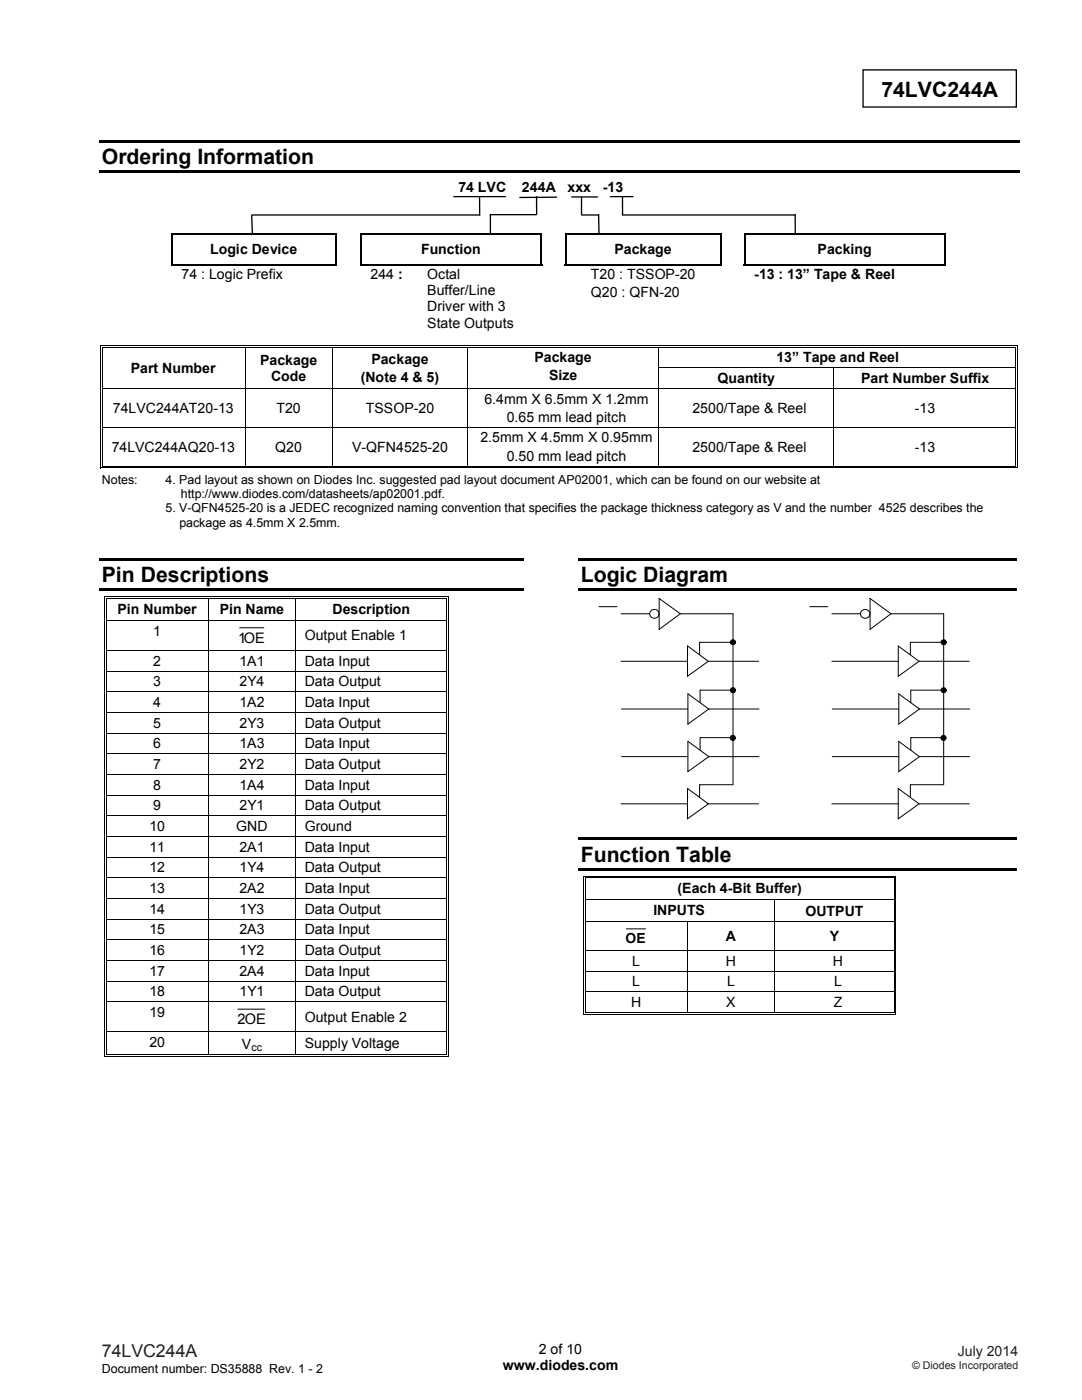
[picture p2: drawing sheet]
<svg xmlns="http://www.w3.org/2000/svg" width="216mm" height="279mm" viewBox="0 0 216 279" stroke-linecap="round" stroke-linejoin="round" font-family="sans-serif">
<g fill="none" stroke="#000" stroke-width=".26">
<path d="M172.2 13.9h30.6v7.5h-30.6zM90.6 39.2h10.3M95.7 39.5v3.4M107.1 39.2v3.5M111.1 39.3l-7.4 .1M114.1 39.3h5.1M116 39.4v3.4M121.8 39.2h4.5M124.2 39.2v3.6M50.2 43.1l.2 3.6M50.2 42.9h45.5M97.8 42.8h9.2"/>
<path d="M97.9 42.8v4M116.1 42.9h3.3M119.4 42.8l.1 3.8M124.2 42.9h34.5M158.7 42.8v3.9"/>
</g>
<g fill="#000">
<path d="M19.8 27.9h183.7v.5h-183.7zM19.8 34h183.7v.5h-183.7zM34.2 46.5h.3v.4h-.3zM34.2 52.7h.3v.3h-.3zM66.8 46.5h.4v.4h-.4zM66.8 52.7h.4v.3h-.4zM71.9 46.5h.3v.4h-.3zM71.9 52.7h.3v.3h-.3zM107.8 46.5h.4v.4h-.4zM107.8 52.7h.4v.3h-.4zM112.7 46.5h.4v.4h-.4zM112.7 52.7h.4v.3h-.4z"/>
<path d="M143.7 46.5h.4v.4h-.4zM143.7 52.7h.4v.3h-.4zM148.4 46.5h.4v.4h-.4zM148.4 52.7h.4v.3h-.4zM188.4 46.5h.4v.4h-.4zM188.4 52.7h.4v.3h-.4zM20.1 68.9h.1v.5h-.1zM20.1 68.9h.5v.1h-.5zM20.1 73.3h.1v.2h-.1zM20.1 77.5h.1v.1h-.1zM20.4 69.2h.2v.2h-.2zM20.4 73.3h.2v.2h-.2z"/>
<path d="M20.4 77.5h.2v.1h-.2zM48.8 69.4h.2zM48.8 68.9h.5v.1h-.5zM48.8 69.2h.5v.2h-.5zM48.8 73.3h.2v.2h-.2zM66.3 69.4h.1zM66.3 68.9h.5v.1h-.5zM66.3 69.2h.5v.2h-.5zM66.3 73.3h.1v.2h-.1zM93.3 69.4h.1zM93.3 68.9h.5v.1h-.5zM93.3 69.2h.5v.2h-.5z"/>
<path d="M93.3 73.3h.1v.2h-.1zM131.4 69.4h.1zM131.4 68.9h.5v.1h-.5zM131.4 69.2h.5v.2h-.5zM202.6 68.9h.5v.1h-.5zM202.6 69.2h.2v.2h-.2zM202.6 73.3h.2v.2h-.2zM202.6 77.5h.2v.1h-.2zM203 68.9h.1v.5h-.1zM203 73.3h.1v.2h-.1zM203 77.5h.1v.1h-.1zM20.1 85.2h.1v.2h-.1z"/>
<path d="M20.1 93.3h.5v.2h-.5zM20.4 85.2h.2v.2h-.2zM20.4 92.9h.2v.2h-.2zM48.8 92.9h.5v.2h-.5zM66.3 92.9h.5v.2h-.5zM93.3 92.9h.5v.2h-.5zM131.4 92.9h.5v.2h-.5zM166.3 92.9h.5v.2h-.5zM202.6 85.2h.2v.2h-.2zM202.6 93.3h.5v.2h-.5zM202.6 92.9h.2v.2h-.2zM203 85.2h.1v.2h-.1z"/>
<path d="M203 92.9h.1v.6h-.1zM19.8 111.3h84.7v.6h-84.7zM19.8 117.4h84.7v.6h-84.7zM20.8 119h.2v.5h-.2zM20.8 119h.5v.2h-.5zM21.2 119.4h.1v.1h-.1zM41.6 119.5h.1zM41.6 119h.5v.2h-.5zM41.6 119.4h.5v.1h-.5zM58.8 119.5h.2zM58.8 119h.5v.2h-.5zM58.8 119.4h.5v.1h-.5z"/>
<path d="M89.1 119h.5v.2h-.5zM89.1 119.4h.2v.1h-.2zM89.4 119h.2v.5h-.2zM115.4 111.3h87.5v.6h-87.5zM115.4 117.4h87.5v.6h-87.5zM20.8 123.7h.2v.2h-.2zM20.8 129.7h.2v.2h-.2zM20.8 133.8h.2v.2h-.2zM20.8 138h.2v.1h-.2zM21.2 123.7h.1v.2h-.1zM21.2 129.7h.1v.2h-.1zM21.2 133.8h.1v.2h-.1z"/>
<path d="M21.2 138h.1v.1h-.1zM89.1 123.7h.2v.2h-.2zM89.1 129.7h.2v.2h-.2zM89.1 133.8h.2v.2h-.2zM89.1 138h.2v.1h-.2zM89.4 123.7h.2v.2h-.2zM89.4 129.7h.2v.2h-.2zM89.4 133.8h.2v.2h-.2zM89.4 138h.2v.1h-.2zM20.8 142.1h.2v.2h-.2zM20.8 146.2h.2v.2h-.2zM20.8 150.3h.2v.2h-.2z"/>
<path d="M20.8 154.5h.2v.1h-.2zM20.8 158.6h.2v.2h-.2zM21.2 142.1h.1v.2h-.1zM21.2 146.2h.1v.2h-.1zM21.2 150.3h.1v.2h-.1zM21.2 154.5h.1v.1h-.1zM21.2 158.6h.1v.2h-.1zM89.1 142.1h.2v.2h-.2zM89.1 146.2h.2v.2h-.2zM89.1 150.3h.2v.2h-.2zM89.1 154.5h.2v.1h-.2zM89.1 158.6h.2v.2h-.2z"/>
<path d="M89.4 142.1h.2v.2h-.2zM89.4 146.2h.2v.2h-.2zM89.4 150.3h.2v.2h-.2zM89.4 154.5h.2v.1h-.2zM89.4 158.6h.2v.2h-.2zM20.8 162.7h.2v.2h-.2zM20.8 166.9h.2v.1h-.2zM20.8 171h.2v.2h-.2zM20.8 175.1h.2v.2h-.2zM20.8 179.2h.2v.2h-.2zM21.2 162.7h.1v.2h-.1zM21.2 166.9h.1v.1h-.1z"/>
<path d="M21.2 171h.1v.2h-.1zM21.2 175.1h.1v.2h-.1zM21.2 179.2h.1v.2h-.1zM89.1 162.7h.2v.2h-.2zM89.1 166.9h.2v.1h-.2zM89.1 171h.2v.2h-.2zM89.1 175.1h.2v.2h-.2zM89.1 179.2h.2v.2h-.2zM89.4 162.7h.2v.2h-.2zM89.4 166.9h.2v.1h-.2zM89.4 171h.2v.2h-.2zM89.4 175.1h.2v.2h-.2z"/>
<path d="M89.4 179.2h.2v.2h-.2zM115.4 167.1h87.5v.5h-87.5zM115.4 173.2h87.5v.5h-87.5zM116.4 174.8h.2v.5h-.2zM116.4 174.8h.5v.1h-.5zM116.4 179.5h.2v.2h-.2zM116.7 175.1h.2v.2h-.2zM116.7 179.5h.2v.2h-.2zM178.3 174.8h.5v.1h-.5zM178.3 175.1h.2v.2h-.2zM178.3 179.5h.2v.2h-.2zM178.6 174.8h.2v.5h-.2z"/>
<path d="M178.6 179.5h.2v.2h-.2zM20.8 183.4h.2v.1h-.2zM20.8 187.5h.2v.2h-.2zM20.8 191.6h.2v.2h-.2zM20.8 195.7h.2v.2h-.2zM21.2 183.4h.1v.1h-.1zM21.2 187.5h.1v.2h-.1zM21.2 191.6h.1v.2h-.1zM21.2 195.7h.1v.2h-.1zM89.1 183.4h.2v.1h-.2zM89.1 187.5h.2v.2h-.2zM89.1 191.6h.2v.2h-.2z"/>
<path d="M89.1 195.7h.2v.2h-.2zM89.4 183.4h.2v.1h-.2zM89.4 187.5h.2v.2h-.2zM89.4 191.6h.2v.2h-.2zM89.4 195.7h.2v.2h-.2zM116.4 183.9h.2v.1h-.2zM116.4 189.6h.2v.2h-.2zM116.4 193.7h.2v.2h-.2zM116.4 197.9h.2v.1h-.2zM116.7 183.9h.2v.1h-.2zM116.7 189.6h.2v.2h-.2zM116.7 193.7h.2v.2h-.2z"/>
<path d="M116.7 197.9h.2v.1h-.2zM178.3 183.9h.2v.1h-.2zM178.3 189.6h.2v.2h-.2zM178.3 193.7h.2v.2h-.2zM178.3 197.9h.2v.1h-.2zM178.6 183.9h.2v.1h-.2zM178.6 189.6h.2v.2h-.2zM178.6 193.7h.2v.2h-.2zM178.6 197.9h.2v.1h-.2zM20.8 199.9h.2v.1h-.2zM20.8 205.8h.2v.2h-.2zM20.8 210.7h.5v.2h-.5z"/>
<path d="M21.2 199.9h.1v.1h-.1zM21.2 205.8h.1v.2h-.1zM21.2 210.4h.1v.1h-.1zM41.6 210.4h.5v.1h-.5zM58.8 210.4h.5v.1h-.5zM89.1 199.9h.2v.1h-.2zM89.1 205.8h.2v.2h-.2zM89.1 210.7h.5v.2h-.5zM89.1 210.4h.2v.1h-.2zM89.4 199.9h.2v.1h-.2zM89.4 205.8h.2v.2h-.2zM89.4 210.4h.2v.5h-.2z"/>
<path d="M116.4 202.4h.5v.1h-.5zM116.7 202h.2v.2h-.2zM137.1 202h.5v.2h-.5zM154.4 202h.5v.2h-.5zM178.3 202.4h.5v.1h-.5zM178.3 202h.2v.2h-.2zM178.6 202h.2v.5h-.2z"/>
</g>
<g fill="none" stroke="#000" stroke-width=".34">
<path d="M34.2 46.7h32.6M34.2 52.9h33M34.3 46.9v5.8M67 46.9v5.8M71.9 46.7h35.9M71.9 52.9h36.3M72 46.9v5.8M108 46.9v5.8M112.7 46.7h31M112.7 52.9h31.4M112.9 46.9v5.8M143.9 46.9v5.8"/>
<path d="M148.4 46.7h40M148.4 52.9h40.4M148.6 46.9v5.8M188.6 46.9v5.8"/>
</g>
<g fill="none" stroke="#000" stroke-width=".2">
<path d="M20.2 69.4v3.9M20.2 73.5v4M20.2 77.6v7.6M20.5 69.4v3.9M20.5 73.5v4M20.5 77.6v7.6M20.6 68.9h28.2M20.6 69.3h28.2M20.6 77.6h182M48.9 69.4v3.9M48.9 73.5v4M48.9 77.6v7.6"/>
<path d="M49.3 68.9h17M49.3 69.3h17M66.4 69.4v3.9M66.4 73.5v4M66.4 77.6v7.6M66.8 68.9h26.5M66.8 69.3h26.5M93.3 69.4v3.9M93.3 73.5v4M93.3 77.6v7.6M93.8 68.9h37.6M93.8 69.3h37.6"/>
<path d="M131.4 73.4h71.2M131.4 69.4v3.9M131.4 73.5v4M131.4 77.6v7.6M131.9 68.9h70.7M131.9 69.3h70.7M166.4 73.5v4M166.4 77.6v7.6M202.7 69.4v3.9M202.7 73.5v4M202.7 77.6v7.6M203.1 69.4v3.9"/>
<path d="M203.1 73.5v4M203.1 77.6v7.6M20.2 85.4v8.1M20.5 85.4v7.5M20.6 85.3h182M20.6 93.4h182M20.6 93h28.2M48.9 85.4v7.5M49.3 93h17M66.4 85.4v7.5M66.8 93h26.5M93.3 85.4v7.5"/>
<path d="M93.8 93h37.6M131.4 85.4v7.5M131.9 93h34.4M166.4 85.4v7.5M166.8 93h35.8M202.7 85.4v7.5M203.1 85.4v7.5M20.9 119.5v4.2M21.3 119.5v4.2M21.3 119.1h20.3M21.3 119.4h20.3M41.7 119.5v4.2"/>
<path d="M42.1 119.1h16.7M42.1 119.4h16.7M58.9 119.5v4.2M59.3 119.1h29.8M59.3 119.4h29.8M89.2 119.5v4.2M89.5 119.5v4.2M131.5 119.4l4.2 3.1M131.5 119.4v6.2l4.2-3.1M173.6 119.4l4.2 3.1-4.2 3.1zM20.9 123.9v5.8M20.9 129.9v3.9"/>
<path d="M20.9 134v4M20.9 138.1v4M21.3 123.9v5.8M21.3 129.9v3.9M21.3 134v4M21.3 138.1v4M21.3 123.8h67.8M21.3 129.8h67.8M21.3 133.9h67.8M21.3 138h67.8M41.7 123.9v5.8M41.7 129.9v3.9"/>
<path d="M41.7 134v4M41.7 138.1v4M47.8 125.3h4.8M58.9 123.9v5.8M58.9 129.9v3.9M58.9 134v4M58.9 138.1v4M89.2 123.9v5.8M89.2 129.9v3.9M89.2 134v4M89.2 138.1v4M89.5 123.9v5.8"/>
<path d="M89.5 129.9v3.9M89.5 134v4M89.5 138.1v4M119.5 121.1h3.6M123.9 132h13.3M123.9 122.5h5.7M135.7 122.5h10.6v34.1M137.2 128.9l4.1 3.1-4.1 3zM137.2 138.5l4.2 3-4.2 3M137.3 138.5v6M141.4 132h10M146.1 137.7h-6.4v2.5"/>
<path d="M146.2 128.2h-6.6v2.5M161.6 121.1h3.6M166 132h13.2M166 122.5h5.7M177.8 122.5h10.5v34.1M179.2 128.9l4.2 3.1-4.2 3v-6.1M179.3 138.5l4.2 3M179.3 138.5v6M183.4 132h10M188.2 137.7h-6.5v2.5M188.2 128.2h-6.5v2.5M20.9 142.3v3.9"/>
<path d="M20.9 146.4v3.9M20.9 150.5v4M20.9 154.6v4M20.9 158.8v3.9M21.3 142.3v3.9M21.3 146.4v3.9M21.3 150.5v4M21.3 154.6v4M21.3 158.8v3.9M21.3 142.2h67.8M21.3 146.3h67.8M21.3 150.4h67.8"/>
<path d="M21.3 154.6h67.8M21.3 158.7h67.8M41.7 142.3v3.9M41.7 146.4v3.9M41.7 150.5v4M41.7 154.6v4M41.7 158.8v3.9M58.9 142.3v3.9M58.9 146.4v3.9M58.9 150.5v4M58.9 154.6v4M58.9 158.8v3.9"/>
<path d="M89.2 142.3v3.9M89.2 146.4v3.9M89.2 150.5v4M89.2 154.6v4M89.2 158.8v3.9M89.5 142.3v3.9M89.5 146.4v3.9M89.5 150.5v4M89.5 154.6v4M89.5 158.8v3.9M124 141.5h13.3M124 151h13.3"/>
<path d="M137.2 157.3l4.1 3.1M137.2 157.4v6l4.2-3M137.2 147.9l4.2 3.1-4.2 3M137.3 148v6M141.4 141.5h10M141.4 151h10M146.2 156.6h-6.6v2.5M146.2 147.2h-6.5v2.5M166.1 141.5h13.2M166.1 151h13.2M179.2 157.4l4.2 3-4.2 3v-6M179.3 147.9l4.2 3.1-4.2 3"/>
<path d="M179.3 148v6M183.5 141.5l-4.2 3M183.5 141.5h10M183.5 151h10M188.2 156.6h-6.5v2.5M188.2 147.2h-6.5v2.5M20.9 162.9v4M20.9 167v4M20.9 171.2v3.9M20.9 175.3v3.9M20.9 179.4v4M21.3 162.9v4"/>
<path d="M21.3 167v4M21.3 171.2v3.9M21.3 175.3v3.9M21.3 179.4v4M21.3 162.8h67.8M21.3 166.9h67.8M21.3 171.1h67.8M21.3 175.2h67.8M21.3 179.3h67.8M41.7 162.9v4M41.7 167v4M41.7 171.2v3.9"/>
<path d="M41.7 175.3v3.9M41.7 179.4v4M58.9 162.9v4M58.9 167v4M58.9 171.2v3.9M58.9 175.3v3.9M58.9 179.4v4M89.2 162.9v4M89.2 167v4M89.2 171.2v3.9M89.2 175.3v3.9M89.2 179.4v4"/>
<path d="M89.5 162.9v4M89.5 167v4M89.5 171.2v3.9M89.5 175.3v3.9M89.5 179.4v4M116.5 175.3v4.2M116.5 179.7v4.2M116.8 175.3v4.2M116.8 179.7v4.2M116.9 175.2h61.4M116.9 174.9h61.4M116.9 179.6h61.4"/>
<path d="M123.9 160.4h13.3M141.2 160.4h10.2M154.5 179.7v4.2M166 160.4h13.2M178.4 175.3v4.2M178.4 179.7v4.2M178.7 175.3v4.2M178.7 179.7v4.2M183.4 160.4h10M20.9 183.5v4M20.9 187.7v3.9M20.9 191.8v3.9"/>
<path d="M20.9 195.9v4M21.3 183.5v4M21.3 187.7v3.9M21.3 191.8v3.9M21.3 195.9v4M21.3 183.5h67.8M21.3 187.6h67.8M21.3 191.7h67.8M21.3 195.8h67.8M21.3 200h67.8M41.7 183.5v4M41.7 187.7v3.9"/>
<path d="M41.7 191.8v3.9M41.7 195.9v4M58.9 183.5v4M58.9 187.7v3.9M58.9 191.8v3.9M58.9 195.9v4M89.2 183.5v4M89.2 187.7v3.9M89.2 191.8v3.9M89.2 195.9v4M89.5 183.5v4M89.5 187.7v3.9"/>
<path d="M89.5 191.8v3.9M89.5 195.9v4M116.5 184v5.6M116.5 189.8v3.9M116.5 193.9v4M116.5 198v4.5M116.8 184v5.6M116.8 189.8v3.9M116.8 193.9v4M116.8 198v4M116.9 184h61.4M116.9 189.7h61.4"/>
<path d="M116.9 193.8h61.4M116.9 198h61.4M125 185.4h3.8M137.2 184v5.6M137.2 189.8v3.9M137.2 193.9v4M137.2 198v4M154.5 184v5.6M154.5 189.8v3.9M154.5 193.9v4M154.5 198v4M178.4 184v5.6"/>
<path d="M178.4 189.8v3.9M178.4 193.9v4M178.4 198v4M178.7 184v5.6M178.7 189.8v3.9M178.7 193.9v4M178.7 198v4M20.9 200v5.8M20.9 206v4.9M21.3 200v5.8M21.3 206v4.4M21.3 205.9h67.8"/>
<path d="M21.3 210.8h67.8M21.3 210.5h20.3M41.7 200v5.8M41.7 206v4.4M42.1 210.5h16.7M47.5 201.4h5.4M58.9 200v5.8M58.9 206v4.4M59.3 210.5h29.8M89.2 200v5.8M89.2 206v4.4M89.5 200v5.8"/>
<path d="M89.5 206v4.4M116.9 202.4h61.4M116.9 202.1h20.2M137.6 202.1h16.8M154.9 202.1h23.4"/>
<circle cx="130.6" cy="122.5" r=".9"/>
<circle cx="146.2" cy="137.7" r=".5"/>
<circle cx="146.2" cy="128.2" r=".5"/>
<circle cx="172.6" cy="122.5" r=".91"/>
<circle cx="188.3" cy="128.2" r=".5"/>
<circle cx="188.3" cy="137.8" r=".5"/>
<circle cx="146.2" cy="147.3" r=".51"/>
<circle cx="188.3" cy="147.3" r=".51"/>
</g>
<g fill="#000">
<circle cx="146.2" cy="137.7" r=".5"/>
<circle cx="146.2" cy="128.2" r=".5"/>
<circle cx="188.3" cy="128.2" r=".5"/>
<circle cx="188.3" cy="137.8" r=".5"/>
<circle cx="146.2" cy="147.3" r=".51"/>
<circle cx="188.3" cy="147.3" r=".51"/>
</g>
<g font-size="4.2">
<text x="175.9" y="19.3">74LVC244A</text>
<text x="20.3" y="32.7">Ordering Information</text>
<text x="20.3" y="116.2">Pin Descriptions</text>
<text x="115.9" y="116.2">Logic Diagram</text>
<text x="115.9" y="171.9">Function Table</text>
</g>
<text font-size="3.5" fill="#231f20" x="20.3" y="270.9">74LVC244A</text>
<g font-size="2.9">
<text x="47.5" y="128.3">1OE</text>
<text x="47.4" y="204.4">2OE</text>
</g>
<g font-size="2.8">
<text x="91.5" y="38.4">74 LVC</text>
<text x="104.1" y="38.4">244A</text>
<text x="113.3" y="38.4">xxx</text>
<text x="120.3" y="38.4">-13</text>
<text x="41.9" y="50.8">Logic Device</text>
<text x="84" y="50.8">Function</text>
<text x="122.6" y="50.8">Package</text>
<text x="163.2" y="50.8">Packing</text>
<text x="36.2" y="55.6">74 : Logic Prefix</text>
<text x="73.9" y="55.6">244 :</text>
<text x="85.3" y="55.6">Octal</text>
<text x="85.3" y="58.9">Buffer/Line</text>
<text x="117.9" y="55.6">T20 : TSSOP-20</text>
<text x="117.9" y="59.3">Q20 : QFN-20</text>
<text x="150.5" y="55.6">-13 : 13” Tape &amp; Reel</text>
<text x="85.3" y="62.1">Driver with 3</text>
<text x="85.3" y="65.4">State Outputs</text>
<text x="26.1" y="74.4">Part Number</text>
<text x="51.9" y="72.8">Package</text>
<text x="54.1" y="76">Code</text>
<text x="72" y="76.2">(Note 4 &amp; 5)</text>
<text x="74.1" y="72.6">Package</text>
<text x="106.7" y="72.3">Package</text>
<text x="109.6" y="75.9">Size</text>
<text x="143.2" y="76.5">Quantity</text>
<text x="154.9" y="72.3">13” Tape and Reel</text>
<text x="171.8" y="76.5">Part Number Suffix</text>
<text x="22.5" y="82.4">74LVC244AT20-13</text>
<text x="55.2" y="82.4">T20</text>
<text x="73" y="82.4">TSSOP-20</text>
<text x="96.6" y="80.6">6.4mm X 6.5mm X 1.2mm</text>
<text x="138.2" y="82.4">2500/Tape &amp; Reel</text>
<text x="182.6" y="82.4">-13</text>
<text x="95.9" y="88.3">2.5mm X 4.5mm X 0.95mm</text>
<text x="101.1" y="84.2">0.65 mm lead pitch</text>
<text x="22.3" y="90.1">74LVC244AQ20-13</text>
<text x="54.9" y="90.1">Q20</text>
<text x="70.3" y="90.1">V-QFN4525-20</text>
<text x="101.1" y="91.9">0.50 mm lead pitch</text>
<text x="138.2" y="90.1">2500/Tape &amp; Reel</text>
<text x="182.6" y="90.1">-13</text>
<text x="23.5" y="122.5">Pin Number</text>
<text x="43.9" y="122.6">Pin Name</text>
<text x="66.4" y="122.6">Description</text>
<text x="30.6" y="126.9">1</text>
<text x="60.8" y="127.8">Output Enable 1</text>
<text x="30.6" y="132.8">2</text>
<text x="30.6" y="136.9">3</text>
<text x="47.8" y="132.8">1A1</text>
<text x="47.8" y="136.9">2Y4</text>
<text x="60.8" y="132.8">Data Input</text>
<text x="60.8" y="136.9">Data Output</text>
<text x="30.6" y="141.1">4</text>
<text x="47.8" y="141.1">1A2</text>
<text x="60.8" y="141.1">Data Input</text>
<text x="30.6" y="145.2">5</text>
<text x="30.6" y="149.3">6</text>
<text x="47.8" y="149.3">1A3</text>
<text x="47.8" y="145.2">2Y3</text>
<text x="60.8" y="149.3">Data Input</text>
<text x="60.8" y="145.2">Data Output</text>
<text x="30.6" y="153.5">7</text>
<text x="47.8" y="153.5">2Y2</text>
<text x="60.8" y="153.5">Data Output</text>
<text x="30.6" y="157.6">8</text>
<text x="30.6" y="161.7">9</text>
<text x="47.8" y="157.6">1A4</text>
<text x="47.8" y="161.7">2Y1</text>
<text x="60.8" y="157.6">Data Input</text>
<text x="60.8" y="161.7">Data Output</text>
<text x="29.8" y="165.8">10</text>
<text x="47.2" y="165.8">GND</text>
<text x="60.8" y="165.8">Ground</text>
<text x="29.8" y="170">11</text>
<text x="47.8" y="170">2A1</text>
<text x="60.8" y="170">Data Input</text>
<text x="29.8" y="174.1">12</text>
<text x="29.8" y="178.2">13</text>
<text x="47.8" y="178.2">2A2</text>
<text x="47.8" y="174.1">1Y4</text>
<text x="60.8" y="178.2">Data Input</text>
<text x="60.8" y="174.1">Data Output</text>
<text x="135.2" y="178.2">(Each 4-Bit Buffer)</text>
<text x="29.8" y="182.4">14</text>
<text x="47.8" y="182.4">1Y3</text>
<text x="60.8" y="182.4">Data Output</text>
<text x="130.4" y="182.6">INPUTS</text>
<text x="160.7" y="182.8">OUTPUT</text>
<text x="29.8" y="186.5">15</text>
<text x="29.8" y="190.6">16</text>
<text x="47.8" y="186.5">2A3</text>
<text x="47.8" y="190.6">1Y2</text>
<text x="60.8" y="186.5">Data Input</text>
<text x="60.8" y="190.6">Data Output</text>
<text x="124.8" y="188.2">OE</text>
<text x="144.8" y="187.8">A</text>
<text x="165.6" y="187.8">Y</text>
<text x="29.8" y="194.7">17</text>
<text x="47.8" y="194.7">2A4</text>
<text x="60.8" y="194.7">Data Input</text>
<text x="126.2" y="192.7">L</text>
<text x="126.2" y="196.8">L</text>
<text x="144.8" y="192.7">H</text>
<text x="145.1" y="196.8">L</text>
<text x="166.2" y="192.7">H</text>
<text x="166.4" y="196.8">L</text>
<text x="29.8" y="198.9">18</text>
<text x="29.8" y="203">19</text>
<text x="47.8" y="198.9">1Y1</text>
<text x="60.8" y="203.9">Output Enable 2</text>
<text x="60.8" y="198.9">Data Output</text>
<text x="125.9" y="201">H</text>
<text x="144.9" y="201">X</text>
<text x="166.4" y="201">Z</text>
<text x="29.8" y="209">20</text>
<text x="48.3" y="209.3">V</text>
<text x="60.8" y="209.1">Supply Voltage</text>
<text x="100.3" y="273.5">www.diodes.com</text>
<text x="107.5" y="270.2">2 of 10</text>
</g>
<text font-size="2.8" fill="#231f20" x="191.1" y="270.6">July 2014</text>
<g font-size="2.5">
<text x="20.3" y="96.6">Notes:</text>
<text x="33" y="96.6">4. Pad layout as shown on Diodes Inc. suggested pad layout document AP02001, which can be found on our website at</text>
<text x="36.1" y="99.4">http://www.diodes.com/datasheets/ap02001.pdf.</text>
<text x="33" y="102.3">5. V-QFN4525-20 is a JEDEC recognized naming convention that specifies the package thickness category as V and the number 4525 describes the</text>
<text x="35.8" y="105.1">package as 4.5mm X 2.5mm.</text>
<text x="20.3" y="274">Document number: DS35888 Rev. 1 - 2</text>
</g>
<text font-size="2.1" x="50.2" y="209.7">cc</text>
<text font-size="2.1" fill="#231f20" x="182" y="273.2">© Diodes Incorporated</text>
</svg>
